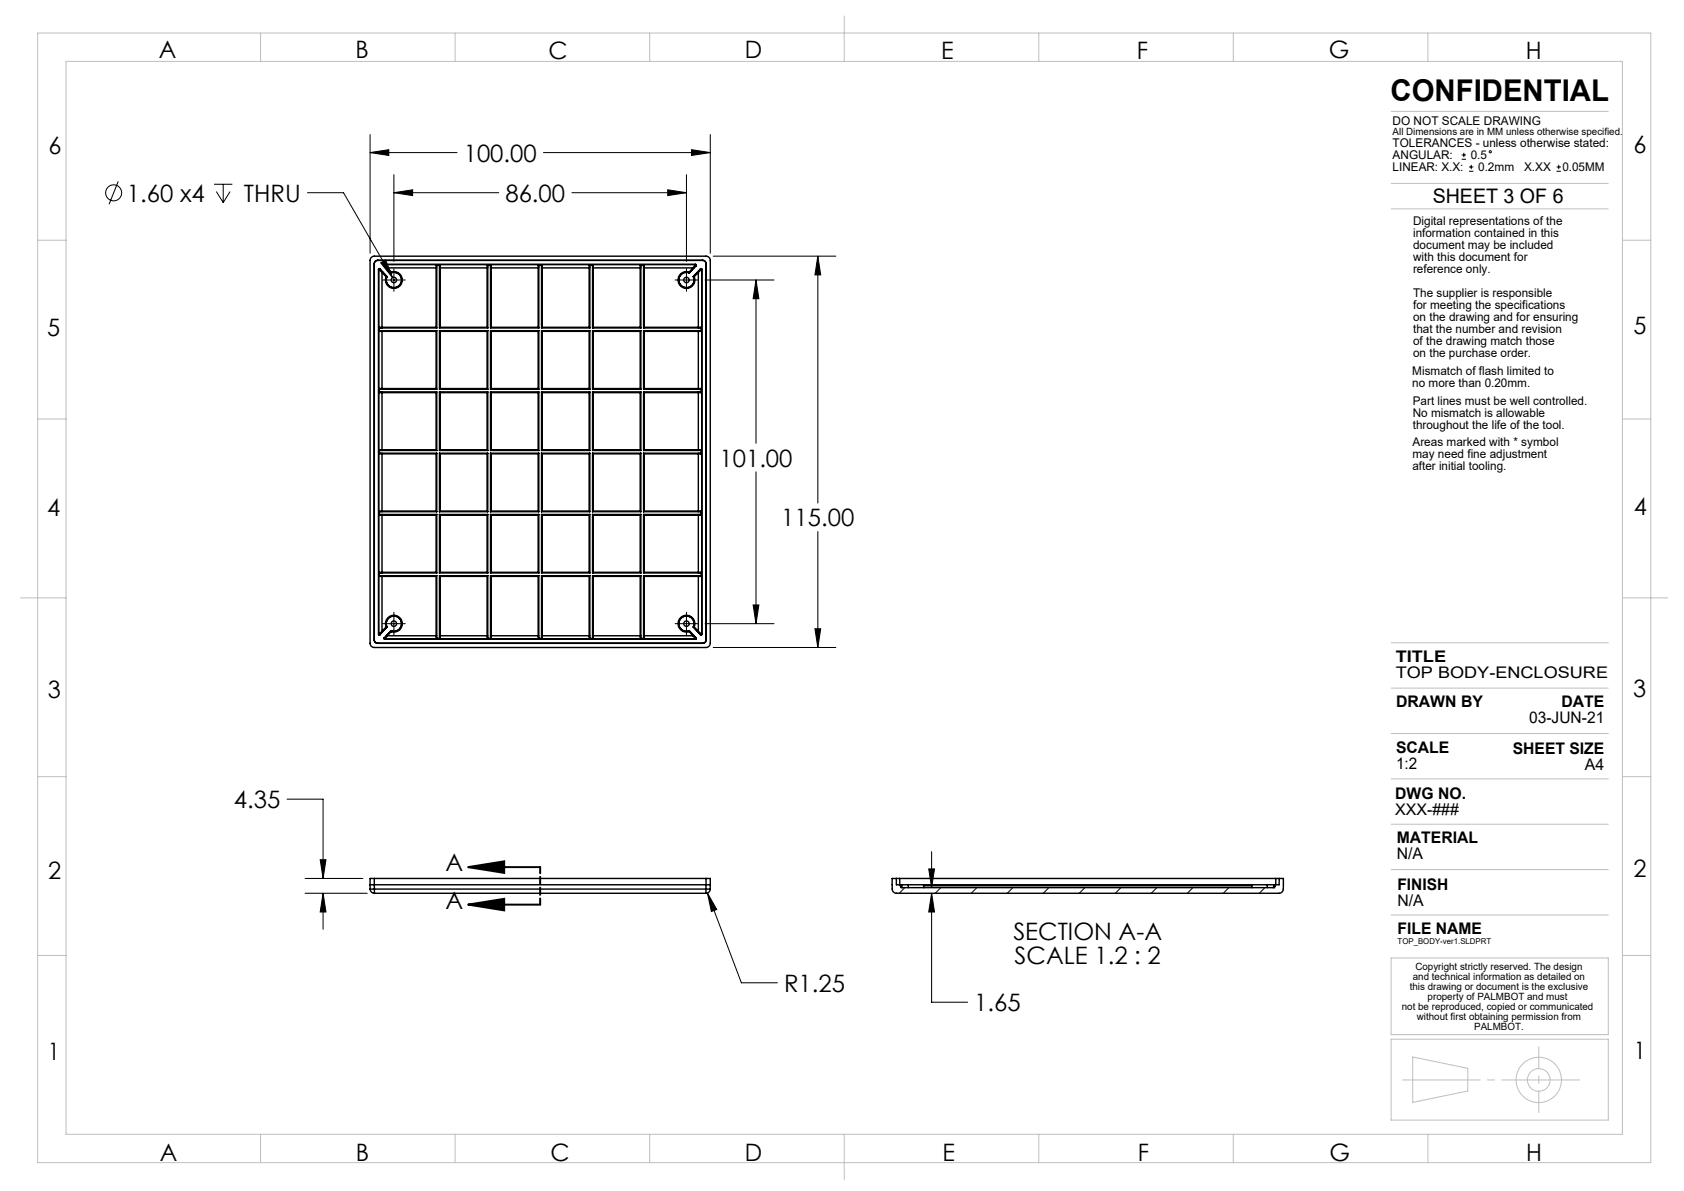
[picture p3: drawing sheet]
<svg xmlns="http://www.w3.org/2000/svg" width="297mm" height="210mm" viewBox="0 0 297 210" stroke-linecap="round" stroke-linejoin="round" font-family="sans-serif">
<g fill="none" stroke="#000" stroke-width=".18">
<path d="M20.9 32l-1.7 4M37.8 32.5h3.2M38.2 33.8l1.2 1.9M39.4 32.5v3.2M40.6 33.8l-1.2 1.9M54.2 34h6.4l8.6 15M65.3 23.7v20.9M65.3 26.9h15.3M65.3 26.9l3.3-.5v1zM69.5 34l3.3-.5v1zM69.5 30.8v15.3M69.5 34h18.5"/>
<path d="M95.9 26.9h29.4M100.9 34h20.2M117.8 33.5l3.3 .5-3.3 .5zM121.1 30.8v15.3M122 26.4l3.3 .5-3.3 .5zM125.3 23.7v20.9M257.8 28.1h.8M257.8 27.3h.8M258.2 26.9v.8M259.1 30.2h.8M259.1 29.4h.8M259.5 29.1v.7"/>
<path d="M274.5 30.2h.8M274.5 29.4h.8M274.9 29.1v.7M67.1 46.3l.9-.5 1.2 3.2zM67.5 49.4h4M69.5 47.4v4M119.1 49.4h4M121.1 47.4v4M124.3 49.4h12.2M125.8 45.2h21.6M133.3 49.4v28.8M133.3 49.4l.5 3.3h-1z"/>
<path d="M144.2 45.2l.5 3.3h-1zM144.2 45.2v43.5M133.3 83.2v26.8M144.2 93.7v20.5M67.5 110h4M69.5 108v4M119.1 110h4M121.1 108v4M124.3 110h12.2M125.8 114.2h21.6M132.8 106.7h1l-.5 3.3zM143.7 110.9h1l-.5 3.3z"/>
<path d="M50.6 140.9h6.4v14M53.8 154.9h10.2M53.8 157.5h11M56.5 151.6h1l-.5 3.3zM57 157.5l.5 3.3h-1zM57 157.5v6.4M124.8 157.5l1.6 2.9-.9 .3zM124.8 157.5l6 15.8h6.3M159.6 156.5l-1 1M163.8 153.2h1l-.5 3.3zM164.3 157.5v19.2h6.4M164.3 150.2v6.3"/>
<path d="M164.3 157.5l.5 3.3h-1zM165.9 156.5l-1 1M172.3 156.5l-1 1M178.6 156.5l-1 1M185 156.5l-1 1M191.3 156.5l-1 1M197.7 156.5l-1 1M204 156.5l-1 1M210.4 156.5l-1 1M216.7 156.5l-1 1M223.1 156.5l-1 1"/>
<circle cx="20" cy="34" r="1.41"/>
<circle cx="262.8" cy="26.8" r=".19"/>
</g>
<path d="M82.6 152.9h12.7M82.6 159.5h12.7M82.6 152.9l6.3-1v2zM82.6 159.5l6.3-1v2z" fill="none" stroke="#000" stroke-width=".35"/>
<g fill="none" stroke="#c0c0c0" stroke-width=".18">
<path d="M6.6 5.8h284.5v199.2h-284.5zM11.6 10.8h274.5v189.2h-274.5zM46 5.8v5M80.3 5.8v5M114.6 5.8v5M148.9 2.8v8M183.2 5.8v5M217.5 5.8v5M245.3 19.6h38.3M251.8 5.8v5M245.3 36.8h38.3M245.3 32.3h38.3"/>
<path d="M6.6 42.4h5M286.1 42.4h5M6.6 73.9h5M286.1 73.9h5M3.6 105.4h8M245.3 113.3h38.3M286.1 105.4h8M6.6 136.9h5M245.3 121.3h38.3M245.3 129.3h38.3M245.3 137.3h38.3M286.1 136.9h5"/>
<path d="M245.3 145.3h38.3M245.3 153.3h38.3M6.6 168.5h5M245.3 168.9h38.3v13.5h-38.3zM245.3 161.3h38.3M286.1 168.5h5M245.3 183.2h38.3v14.3h-38.3zM249.2 186.4l9.7 2v4l-9.7 2zM46 200v5M80.3 200v5M114.6 200v5M148.9 200v8"/>
<path d="M183.2 200v5M217.5 200v5M251.8 200v5"/>
<circle cx="271.4" cy="190.4" r="2"/>
<circle cx="271.4" cy="190.4" r="4"/>
</g>
<path d="M95.3 152.9v6.6" fill="none" stroke="#000" stroke-width=".35" stroke-dasharray="1.3 .6" stroke-dashoffset=".2"/>
<path d="M247.4 190.4h31.2" fill="none" stroke="#c0c0c0" stroke-width=".18" stroke-dasharray="15.2 1.3 1.3 1.3" stroke-dashoffset="1.5"/>
<path d="M271.4 196.2v-11.6" fill="none" stroke="#c0c0c0" stroke-width=".18" stroke-dasharray="15.2 1.3 1.3 1.3" stroke-dashoffset="11.3"/>
<g fill="#000">
<path d="M133.3 49.4l.5 3.3h-1zM132.8 106.7h1l-.5 3.3zM69.5 34l3.3-.5v1zM117.8 33.5l3.3 .5-3.3 .5zM122 26.4l3.3 .5-3.3 .5zM65.3 26.9l3.3-.5v1zM144.2 45.2l.5 3.3h-1zM143.7 110.9h1l-.5 3.3zM67.1 46.3l2.1 2.7-1.2-3.2zM56.5 151.6h1l-.5 3.3zM57 157.5l.5 3.3h-1zM124.8 157.5l.7 3.2 .9-.3zM164.3 157.5l.5 3.3h-1zM163.8 153.2h1l-.5 3.3z"/>
<path d="M82.6 152.9l6.3-1v2zM82.6 159.5l6.3-1v2z"/>
</g>
<g fill="none" stroke="#000" stroke-width=".25">
<path d="M65.5 45.4l.5-.2h58.5a.75 .75 0 0 1 .8 .7v67.5a.75 .75 0 0 1-.8 .8h-58.5a.75 .75 0 0 1-.7-.8v-67.5zM66 46.5v66.3M66 46.5h.1M66.6 45.9a.6 .6 0 0 0-.6 .6M66.6 45.9h57.3M66.8 47.5h.1M66.8 47.5v64.4M66.8 47.5l.6 .5M66.9 57.7h.5M66.9 58.4h.5M66.9 57.7l.2 .1h9.9M66.9 57.7v.7"/>
<path d="M67 47.4l-.2 .1M67 47.4h.1M67 47.4l1.3 1.4M67 47.4l.5 .5-.1 .1M67.4 57.7v.1M67.4 58.3v.1M67.4 48v9.7M67.4 58.4v10.1M67.4 48l.7 .8M67.4 57.7h9.5M67.4 58.4h9.5M67.8 46.8l1.2 1.3"/>
<path d="M67.8 46.8h.1M67.8 46.8l.4 .5 .1-.1M67.8 46.6v.2M67.8 46.6h54.9M67.8 46.6h.1M67.9 46.6l-.1 .2M67.9 46.6l.4 .6M68.2 48.8h-.1M68.3 48.8h-.1M68.3 47.2h8.6M68.3 47.2l.7 .8M69 48.1a1.35 1.35 0 0 1 1.8 1.1 1.35 1.35 0 0 1-1.6 1.5 1.35 1.35 0 0 1-.9-1.9"/>
<path d="M69 48.1h.1M69 48v.1M69 48a1.48 1.48 0 0 1 1.9 1.2 1.48 1.48 0 0 1-1.7 1.6 1.48 1.48 0 0 1-1.1-2M76.9 46.8v.4M76.9 46.8l.1 .1v10.9M76.9 47.2h.1M76.9 57.7l.1 .1M76.9 46.8h.7M76.9 47.2v10.5M76.9 58.4v10.1M77 58.3h-9.9l-.2 .1M77 58.3l-.1 .1"/>
<path d="M77 58.3v10.3M77.5 47.2h.1M77.5 58.3l.1 .1M77.5 58.3h8.5M77.5 58.3v10.3M77.5 57.8h8.5M77.6 46.8v.4M77.6 46.8l-.1 .1v10.9M77.6 57.7l-.1 .1M77.6 47.2h8.3M77.6 57.7h8.3M77.6 47.2v10.5"/>
<path d="M77.6 58.4v10.1M77.6 58.4h8.3M85.9 46.8v.4M85.9 46.8l.1 .1v10.9M85.9 47.2h.1M85.9 57.7l.1 .1M85.9 46.8h.7M85.9 47.2v10.5M85.9 58.4v10.1M86 58.3l-.1 .1M86 58.3v10.3M86.5 47.2h.1"/>
<path d="M86.5 58.3l.1 .1M86.5 58.3v10.3M86.5 58.3h8.5M86.5 57.8h8.5M86.6 46.8v.4M86.6 46.8l-.1 .1v10.9M86.6 57.7l-.1 .1M86.6 47.2h8.3M86.6 57.7h8.3M86.6 47.2v10.5M86.6 58.4v10.1M86.6 58.4h8.3"/>
<path d="M94.9 46.8v.4M94.9 46.8l.1 .1v10.9M94.9 47.2h.1M94.9 57.7l.1 .1M94.9 46.8h.7M94.9 47.2v10.5M94.9 58.4v10.1M95 58.3l-.1 .1M95 58.3v10.3M95.5 47.2h.1M95.5 58.3l.1 .1M95.5 58.3v10.3"/>
<path d="M95.5 58.3h8.5M95.5 57.8h8.5M95.6 46.8v.4M95.6 46.8l-.1 .1v10.9M95.6 57.7l-.1 .1M95.6 47.2h8.3M95.6 57.7h8.3M95.6 47.2v10.5M95.6 58.4v10.1M95.6 58.4h8.3M103.9 46.8v.4M103.9 46.8l.1 .1v10.9"/>
<path d="M103.9 47.2h.1M103.9 57.7l.1 .1M103.9 46.8h.7M103.9 47.2v10.5M103.9 58.4v10.1M104 58.3l-.1 .1M104 58.3v10.3M104.5 47.2h.1M104.5 58.3l.1 .1M104.5 58.3h8.5M104.5 58.3v10.3M104.5 57.8h8.5"/>
<path d="M104.6 46.8v.4M104.6 46.8l-.1 .1v10.9M104.6 57.7l-.1 .1M104.6 47.2h8.3M104.6 57.7h8.3M104.6 47.2v10.5M104.6 58.4v10.1M104.6 58.4h8.3M112.9 46.8v.4M112.9 46.8l.1 .1v10.9M112.9 47.2h.1M112.9 57.7l.1 .1"/>
<path d="M112.9 46.8h.7M112.9 47.2v10.5M112.9 58.4v10.1M113 58.3l-.1 .1M113 58.3v10.3M113.5 58.3h10l.1 .1M113.5 47.2h.1M113.5 58.3l.1 .1M113.5 58.3v10.3M113.6 46.8v.4M113.6 46.8l-.1 .1v10.9M113.6 57.7l-.1 .1"/>
<path d="M113.6 47.2h8.6M113.6 57.7h9.6M113.6 47.2v10.5M113.6 58.4v10.1M113.6 58.4h9.6M121.5 48l.1 .1M121.5 48a1.48 1.48 0 0 0-1.9 1.2 1.48 1.48 0 0 0 1.7 1.6 1.48 1.48 0 0 0 1.1-2M121.6 48.1a1.36 1.36 0 0 0-1.9 1.1 1.36 1.36 0 0 0 1.6 1.5 1.36 1.36 0 0 0 1-1.9M121.6 48.1h.1M121.6 48.1a1.35 1.35 0 0 0-1.9 1.1 1.35 1.35 0 0 0 1.6 1.5 1.35 1.35 0 0 0 1-1.9M122.2 47.2l-.7 .8M122.3 48.8h.1"/>
<path d="M122.7 46.6l.1 .2M122.7 46.6l-.5 .6M122.7 46.6h.1M122.8 46.8l-.5 .5-.1-.1M122.8 46.8l-1.2 1.3M122.8 46.8h.1M123.2 58.4h.4M123.2 57.7h.4M123.2 58.3v.1M123.2 57.7v.1M123.2 48v9.7M123.2 58.4v10.1"/>
<path d="M123.2 48l-.8 .8M123.6 47.4l.2 .1M123.6 47.4l-.5 .5 .1 .1M123.6 47.4l-1.3 1.4M123.6 47.4h.1M123.6 57.7l-.1 .1h-10M123.6 57.7v.7M123.8 47.5l-.6 .5M123.8 47.5v64.4M123.8 47.5h.1M123.9 45.9a.6 .6 0 0 1 .6 .6M124.5 46.5v66.3"/>
<path d="M124.5 46.5h.1M66.9 68.5h.5M66.9 69.2h.5M66.9 79.3h.5M66.9 79.3l.2 .1h9.9M66.9 68.5l.2 .1h9.9M66.9 68.5v.7M66.9 79.3v.7M67.4 79.3v.1M67.4 68.5v.1M67.4 79.9v.1M67.4 69.1v.1"/>
<path d="M67.4 69.2v10.1M67.4 79.3h9.5M67.4 69.2h9.5M67.4 68.5h9.5M76.9 68.5l.1 .1M76.9 79.3l.1 .1M76.9 69.2v10.1M77 79.9h-9.9l-.2 .1M77 69.1h-9.9l-.2 .1M77 69.1l-.1 .1M77 79.9l-.1 .1M77 69.1v10.3"/>
<path d="M77 79.9v10.3M77.5 69.1l.1 .1M77.5 79.9l.1 .1M77.5 79.4h8.5M77.5 69.1h8.5M77.5 79.9h8.5M77.5 68.6h8.5M77.5 69.1v10.3M77.5 79.9v10.3M77.6 79.3l-.1 .1M77.6 68.5l-.1 .1M77.6 69.2v10.1"/>
<path d="M77.6 79.3h8.3M77.6 69.2h8.3M77.6 68.5h8.3M85.9 79.3l.1 .1M85.9 68.5l.1 .1M85.9 69.2v10.1M86 69.1l-.1 .1M86 79.9l-.1 .1M86 69.1v10.3M86 79.9v10.3M86.5 69.1l.1 .1M86.5 79.9l.1 .1"/>
<path d="M86.5 79.4h8.5M86.5 69.1h8.5M86.5 69.1v10.3M86.5 79.9v10.3M86.5 79.9h8.5M86.5 68.6h8.5M86.6 79.3l-.1 .1M86.6 68.5l-.1 .1M86.6 69.2v10.1M86.6 79.3h8.3M86.6 69.2h8.3M86.6 68.5h8.3"/>
<path d="M94.9 79.3l.1 .1M94.9 68.5l.1 .1M94.9 69.2v10.1M95 69.1l-.1 .1M95 79.9l-.1 .1M95 69.1v10.3M95 79.9v10.3M95.5 79.9l.1 .1M95.5 69.1l.1 .1M95.5 79.4h8.5M95.5 69.1h8.5M95.5 69.1v10.3"/>
<path d="M95.5 79.9v10.3M95.5 79.9h8.5M95.5 68.6h8.5M95.6 79.3l-.1 .1M95.6 68.5l-.1 .1M95.6 69.2v10.1M95.6 79.3h8.3M95.6 69.2h8.3M95.6 68.5h8.3M103.9 79.3l.1 .1M103.9 68.5l.1 .1M103.9 69.2v10.1"/>
<path d="M104 69.1l-.1 .1M104 79.9l-.1 .1M104 69.1v10.3M104 79.9v10.3M104.5 69.1l.1 .1M104.5 79.9l.1 .1M104.5 79.4h8.5M104.5 69.1h8.5M104.5 79.9h8.5M104.5 68.6h8.5M104.5 69.1v10.3M104.5 79.9v10.3"/>
<path d="M104.6 68.5l-.1 .1M104.6 79.3l-.1 .1M104.6 69.2v10.1M104.6 79.3h8.3M104.6 69.2h8.3M104.6 68.5h8.3M112.9 68.5l.1 .1M112.9 79.3l.1 .1M112.9 69.2v10.1M113 79.9l-.1 .1M113 69.1l-.1 .1M113 69.1v10.3"/>
<path d="M113 79.9v10.3M113.5 69.1h10l.1 .1M113.5 79.9h10l.1 .1M113.5 79.9l.1 .1M113.5 69.1l.1 .1M113.5 69.1v10.3M113.5 79.9v10.3M113.6 79.3l-.1 .1M113.6 68.5l-.1 .1M113.6 79.3h9.6M113.6 69.2h9.6M113.6 69.2v10.1"/>
<path d="M113.6 68.5h9.6M123.2 79.3h.4M123.2 69.2h.4M123.2 68.5h.4M123.2 69.1v.1M123.2 79.9v.1M123.2 79.3v.1M123.2 68.5v.1M123.2 69.2v10.1M123.6 68.5l-.1 .1h-10M123.6 79.3l-.1 .1h-10M123.6 68.5v.7"/>
<path d="M123.6 79.3v.7M66.9 80h.5M66.9 90.1h.5M66.9 90.8h.5M66.9 90.1l.2 .1h9.9M66.9 90.1v.7M67.4 90.1v.1M67.4 90.7v.1M67.4 80v10.1M67.4 90.8v10.1M67.4 90.8h9.5M67.4 80h9.5"/>
<path d="M67.4 90.1h9.5M76.9 90.1l.1 .1M76.9 80v10.1M76.9 90.8v10.1M77 90.7h-9.9l-.2 .1M77 90.7l-.1 .1M77 90.7v10.3M77.5 90.7l.1 .1M77.5 90.2h8.5M77.5 90.7h8.5M77.5 90.7v10.3M77.6 90.1l-.1 .1"/>
<path d="M77.6 90.8h8.3M77.6 80v10.1M77.6 90.8v10.1M77.6 80h8.3M77.6 90.1h8.3M85.9 90.1l.1 .1M85.9 80v10.1M85.9 90.8v10.1M86 90.7l-.1 .1M86 90.7v10.3M86.5 90.7l.1 .1M86.5 90.7v10.3"/>
<path d="M86.5 90.2h8.5M86.5 90.7h8.5M86.6 90.1l-.1 .1M86.6 80v10.1M86.6 90.8v10.1M86.6 90.8h8.3M86.6 80h8.3M86.6 90.1h8.3M94.9 90.1l.1 .1M94.9 80v10.1M94.9 90.8v10.1M95 90.7l-.1 .1"/>
<path d="M95 90.7v10.3M95.5 90.7l.1 .1M95.5 90.7v10.3M95.5 90.2h8.5M95.5 90.7h8.5M95.6 90.1l-.1 .1M95.6 90.8h8.3M95.6 80v10.1M95.6 90.8v10.1M95.6 80h8.3M95.6 90.1h8.3M103.9 90.1l.1 .1"/>
<path d="M103.9 80v10.1M103.9 90.8v10.1M104 90.7l-.1 .1M104 90.7v10.3M104.5 90.7l.1 .1M104.5 90.2h8.5M104.5 90.7h8.5M104.5 90.7v10.3M104.6 90.1l-.1 .1M104.6 90.8h8.3M104.6 80v10.1M104.6 90.8v10.1"/>
<path d="M104.6 80h8.3M104.6 90.1h8.3M112.9 90.1l.1 .1M112.9 80v10.1M112.9 90.8v10.1M113 90.7l-.1 .1M113 90.7v10.3M113.5 90.7h10l.1 .1M113.5 90.7l.1 .1M113.5 90.7v10.3M113.6 90.1l-.1 .1M113.6 90.8h9.6"/>
<path d="M113.6 80h9.6M113.6 80v10.1M113.6 90.8v10.1M113.6 90.1h9.6M123.2 90.8h.4M123.2 90.1h.4M123.2 80h.4M123.2 90.7v.1M123.2 90.1v.1M123.2 80v10.1M123.2 90.8v10.1M123.6 90.1l-.1 .1h-10"/>
<path d="M123.6 90.1v.7M66 112.8a.6 .6 0 0 0 .6 .6M66 112.8h.1M66.6 113.4h57.3M66.6 113.4h.1M66.8 111.9h.2M66.8 111.8l.2 .1M66.8 111.8v.1M66.9 100.9h.5M66.9 101.6h.5M66.9 100.9l.2 .1h9.9M66.9 100.9v.7"/>
<path d="M67 111.9h.1M67.4 111.3l.1 .1-.5 .5M67.4 111.3l-.6 .5M67.4 100.9v.1M67.4 101.5v.1M67.4 101.6v9.7M67.4 100.9h9.5M67.4 101.6h9.5M67.8 112.5v.2M67.8 112.5l.1 .2M67.8 112.5h.1M67.8 112.7h54.9"/>
<path d="M67.9 112.7h-.1M68.1 110.5a1.48 1.48 0 0 1 1.1-2 1.48 1.48 0 0 1 1.7 1.6 1.48 1.48 0 0 1-1.9 1.3M68.1 110.5l.1 .1M68.1 110.5l-.7 .8M68.2 110.6a1.36 1.36 0 0 1 1-2 1.36 1.36 0 0 1 1.6 1.5 1.36 1.36 0 0 1-1.8 1.1M68.2 110.6h.1M68.3 110.6a1.35 1.35 0 0 1 .9-2 1.35 1.35 0 0 1 1.6 1.5 1.35 1.35 0 0 1-1.8 1.1M68.3 110.6l-1.3 1.3M68.3 112.1l-.1-.1-.4 .5M68.3 112.1l-.4 .6M68.3 112.1h8.6M69 111.2l-1.2 1.3"/>
<path d="M69 111.2h.1M69 111.2v.2M69 111.4l-.7 .7M76.9 112.1v.5M76.9 112.1h.1M76.9 100.9l.1 .1M76.9 112.6h.7M76.9 101.6v10.5M77 101.5v10.9l-.1 .2M77 101.5h-9.9l-.2 .1M77 101.5l-.1 .1M77.5 101.5v10.9l.1 .2"/>
<path d="M77.5 112.1h.1M77.5 101.5l.1 .1M77.5 101h8.5M77.5 101.5h8.5M77.6 112.1v.5M77.6 100.9l-.1 .1M77.6 112.1h8.3M77.6 100.9h8.3M77.6 101.6h8.3M77.6 101.6v10.5M85.9 112.1v.5M85.9 112.1h.1"/>
<path d="M85.9 100.9l.1 .1M85.9 112.6h.7M85.9 101.6v10.5M86 101.5v10.9l-.1 .2M86 101.5l-.1 .1M86.5 101.5v10.9l.1 .2M86.5 112.1h.1M86.5 101.5l.1 .1M86.5 101h8.5M86.5 101.5h8.5M86.6 112.1v.5M86.6 100.9l-.1 .1"/>
<path d="M86.6 112.1h8.3M86.6 100.9h8.3M86.6 101.6h8.3M86.6 101.6v10.5M94.9 112.1v.5M94.9 112.1h.1M94.9 100.9l.1 .1M94.9 112.6h.7M94.9 101.6v10.5M95 101.5v10.9l-.1 .2M95 101.5l-.1 .1M95.5 101.5v10.9l.1 .2"/>
<path d="M95.5 112.1h.1M95.5 101.5l.1 .1M95.5 101h8.5M95.5 101.5h8.5M95.6 112.1v.5M95.6 100.9l-.1 .1M95.6 112.1h8.3M95.6 100.9h8.3M95.6 101.6h8.3M95.6 101.6v10.5M103.9 112.1v.5M103.9 112.1h.1"/>
<path d="M103.9 100.9l.1 .1M103.9 112.6h.7M103.9 101.6v10.5M104 101.5v10.9l-.1 .2M104 101.5l-.1 .1M104.5 101.5v10.9l.1 .2M104.5 112.1h.1M104.5 101.5l.1 .1M104.5 101h8.5M104.5 101.5h8.5M104.6 112.1v.5M104.6 100.9l-.1 .1"/>
<path d="M104.6 112.1h8.3M104.6 100.9h8.3M104.6 101.6h8.3M104.6 101.6v10.5M112.9 112.1v.5M112.9 112.1h.1M112.9 100.9l.1 .1M112.9 112.6h.7M112.9 101.6v10.5M113 101.5v10.9l-.1 .2M113 101.5l-.1 .1M113.5 101.5h10l.1 .1"/>
<path d="M113.5 101.5v10.9l.1 .2M113.5 112.1h.1M113.5 101.5l.1 .1M113.6 112.1v.5M113.6 100.9l-.1 .1M113.6 112.1h8.6M113.6 100.9h9.6M113.6 101.6h9.6M113.6 101.6v10.5M121.5 111.4l.7 .7M121.6 111.2l-.1 .2M121.6 111.2l1.2 1.3"/>
<path d="M121.6 111.2h.1M122.2 112.1l.1-.1 .5 .5M122.2 112.1l.5 .6M122.3 110.6a1.35 1.35 0 0 0-1-2 1.35 1.35 0 0 0-1.6 1.5 1.35 1.35 0 0 0 1.9 1.1M122.3 110.6l1.3 1.3M122.3 110.6a1.36 1.36 0 0 0-1-2 1.36 1.36 0 0 0-1.6 1.5 1.36 1.36 0 0 0 1.9 1.1M122.3 110.6h.1M122.4 110.5a1.48 1.48 0 0 0-1.1-2 1.48 1.48 0 0 0-1.7 1.6 1.48 1.48 0 0 0 1.9 1.3M122.4 110.5l-.1 .1M122.4 110.5l.8 .8M122.7 112.7h.1M122.8 112.5l-.1 .2"/>
<path d="M122.8 112.5h.1M123.2 111.3l-.1 .1 .5 .5M123.2 111.3l.6 .5M123.2 100.9h.4M123.2 101.6h.4M123.2 101.5v.1M123.2 100.9v.1M123.2 101.6v9.7M123.6 111.9h.1M123.6 100.9l-.1 .1h-10M123.6 100.9v.7M123.8 111.8l-.2 .1"/>
<path d="M123.8 111.8v.1M123.8 111.9h-.2M123.9 113.4h.1M124.5 112.8a.6 .6 0 0 1-.6 .6M124.5 112.8h.1M65.3 156h.7M65.3 156v.8M65.3 156.8h.7M65.3 156.8a.75 .75 0 0 0 .7 .7M66 154.9h-.7v1.1M66 154.9v1.1M66 156v.8"/>
<path d="M66 156h58.5M66 154.9h58.5M66 156.8v.7M66 156.8h58.5M66 157.5h58.5M124.5 156.8h.8M124.5 156.8v.7M124.5 156h.8M124.5 154.9h.8v1.1M124.5 154.9v1.1M124.5 156v.8M125.3 156.8a.75 .75 0 0 1-.8 .7"/>
<path d="M125.3 156v.8M158.1 154.9h-.8l.1 1.9a.75 .75 0 0 0 .7 .7h67.5a.75 .75 0 0 0 .7-.7v-1.9h-.7M158.1 154.9h.6M158.1 154.9v1.1h.7M158.7 154.9h66.3M158.7 154.9v1.1M158.8 156h.2M158.8 156v.2M158.8 156.2l.1 .3h65.9l.1-.3M159 156h1.2M159 156v.2M159 156.2h-.2"/>
<path d="M159 156.2l.2 .3M160.2 156h2.7M160.2 156v.5M162.9 156h57.9M162.9 156v.5M162.9 156.2h57.9M220.8 156h2.7M220.8 156v.5M223.5 156h1.2M223.5 156v.5M224.7 156.2h.2M224.7 156.2l-.2 .3"/>
<path d="M224.7 156h.2M224.7 156v.2M224.9 156v.2M225 154.9h.6M225 154.9v1.1M225.6 154.9v1.1h-.7"/>
<circle cx="69.5" cy="49.4" r=".48"/>
<circle cx="121.1" cy="49.4" r=".48"/>
<circle cx="69.5" cy="110" r=".48"/>
<circle cx="121.1" cy="110" r=".48"/>
</g>
<text font-size="5.3" x="245.2" y="17.8">CONFIDENTIAL</text>
<g font-size="4.2">
<text x="28" y="10.3">A</text>
<text x="62.7" y="10.3">B</text>
<text x="96.7" y="10.4">C</text>
<text x="131.4" y="10.3">D</text>
<text x="166" y="10.3">E</text>
<text x="200.5" y="10.4">F</text>
<text x="234.4" y="10.3">G</text>
<text x="269.1" y="10.4">H</text>
<text x="8.5" y="27.2">6</text>
<text x="81.8" y="28.5">100.00</text>
<text x="288.1" y="27">6</text>
<text x="22.4" y="35.6">1.60 x4</text>
<text x="43" y="35.6">THRU</text>
<text x="89.1" y="35.6">86.00</text>
<text x="8.3" y="59.3">5</text>
<text x="288.1" y="58.9">5</text>
<text x="126.9" y="82.3">101.00</text>
<text x="8.3" y="91.1">4</text>
<text x="137.8" y="92.8">115.00</text>
<text x="288.1" y="90.8">4</text>
<text x="8.4" y="123">3</text>
<text x="288.1" y="122.9">3</text>
<text x="41.2" y="142.5">4.35</text>
<text x="8.5" y="155">2</text>
<text x="78.6" y="153.7">A</text>
<text x="288.1" y="154.7">2</text>
<text x="78.6" y="160.3">A</text>
<text x="178.7" y="165.8">SECTION A-A</text>
<text x="178.9" y="170">SCALE 1.2 : 2</text>
<text x="138.3" y="174.9">R1.25</text>
<text x="171.8" y="178.3">1.65</text>
<text x="8.4" y="186.8">1</text>
<text x="288.1" y="186.8">1</text>
<text x="28.2" y="204.6">A</text>
<text x="62.7" y="204.7">B</text>
<text x="97.1" y="204.8">C</text>
<text x="131.4" y="204.7">D</text>
<text x="166.2" y="204.8">E</text>
<text x="200.7" y="204.8">F</text>
<text x="234.5" y="204.8">G</text>
<text x="269.2" y="204.7">H</text>
</g>
<text font-size="3.5" x="252.7" y="35.8">SHEET 3 OF 6</text>
<g font-size="2.8">
<text x="246.2" y="116.8">TITLE</text>
<text x="246.2" y="119.6">TOP BODY-ENCLOSURE</text>
<text x="246.2" y="124.7">DRAWN BY</text>
<text x="275.4" y="124.7">DATE</text>
<text x="269.7" y="127.5">03-JUN-21</text>
<text x="246.2" y="132.9">SCALE</text>
<text x="246.2" y="135.7">1:2</text>
<text x="266.8" y="132.9">SHEET SIZE</text>
<text x="279.5" y="135.7">A4</text>
<text x="246.1" y="140.8">DWG NO.</text>
<text x="246.1" y="143.6">XXX-###</text>
<text x="246.3" y="148.7">MATERIAL</text>
<text x="246.3" y="151.5">N/A</text>
<text x="246.5" y="156.9">FINISH</text>
<text x="246.5" y="159.7">N/A</text>
<text x="246.5" y="164.8">FILE NAME</text>
</g>
<g font-size="2.1">
<text x="245.6" y="22">DO NOT SCALE DRAWING</text>
<text x="245.6" y="25.9">TOLERANCES - unless otherwise stated:</text>
<text x="245.6" y="28">ANGULAR:</text>
<text x="259.4" y="28">0.5</text>
<text x="245.6" y="30.2">LINEAR: X.X:</text>
<text x="260.7" y="30.2">0.2mm</text>
<text x="268.8" y="30.2">X.XX</text>
<text x="275.5" y="30.2">0.05MM</text>
<text x="249.2" y="39.6">Digital representations of the</text>
<text x="249.2" y="41.7">information contained in this</text>
<text x="249.2" y="43.8">document may be included</text>
<text x="249.2" y="45.9">with this document for</text>
<text x="249.2" y="48.1">reference only.</text>
<text x="249.2" y="52.3">The supplier is responsible</text>
<text x="249.2" y="54.4">for meeting the specifications</text>
<text x="249.2" y="56.5">on the drawing and for ensuring</text>
<text x="249.2" y="58.6">that the number and revision</text>
<text x="249.2" y="60.8">of the drawing match those</text>
<text x="249.2" y="62.9">on the purchase order.</text>
<text x="249.1" y="66.2">Mismatch of flash limited to</text>
<text x="249.1" y="68.3">no more than 0.20mm.</text>
<text x="249.2" y="71.4">Part lines must be well controlled.</text>
<text x="249.2" y="73.5">No mismatch is allowable</text>
<text x="249.2" y="75.6">throughout the life of the tool.</text>
<text x="249.1" y="78.6">Areas marked with * symbol</text>
<text x="249.1" y="80.8">may need fine adjustment</text>
<text x="249.1" y="82.9">after initial tooling.</text>
</g>
<g font-size="1.8">
<text x="245.6" y="23.9">All Dimensions are in MM unless otherwise specified.</text>
<text x="249.2" y="172.8">and technical information as detailed on</text>
<text x="249.6" y="171">Copyright strictly reserved. The design</text>
<text x="247.2" y="178.1">not be reproduced, copied or communicated</text>
<text x="248.6" y="174.6">this drawing or document is the exclusive</text>
<text x="249.9" y="179.9">without first obtaining permission from</text>
<text x="251.8" y="176.3">property of PALMBOT and must</text>
<text x="260" y="181.6">PALMBOT.</text>
</g>
<text font-size="1.4" x="246.5" y="166.5">TOP_BODY-ver1.SLDPRT</text>
</svg>
